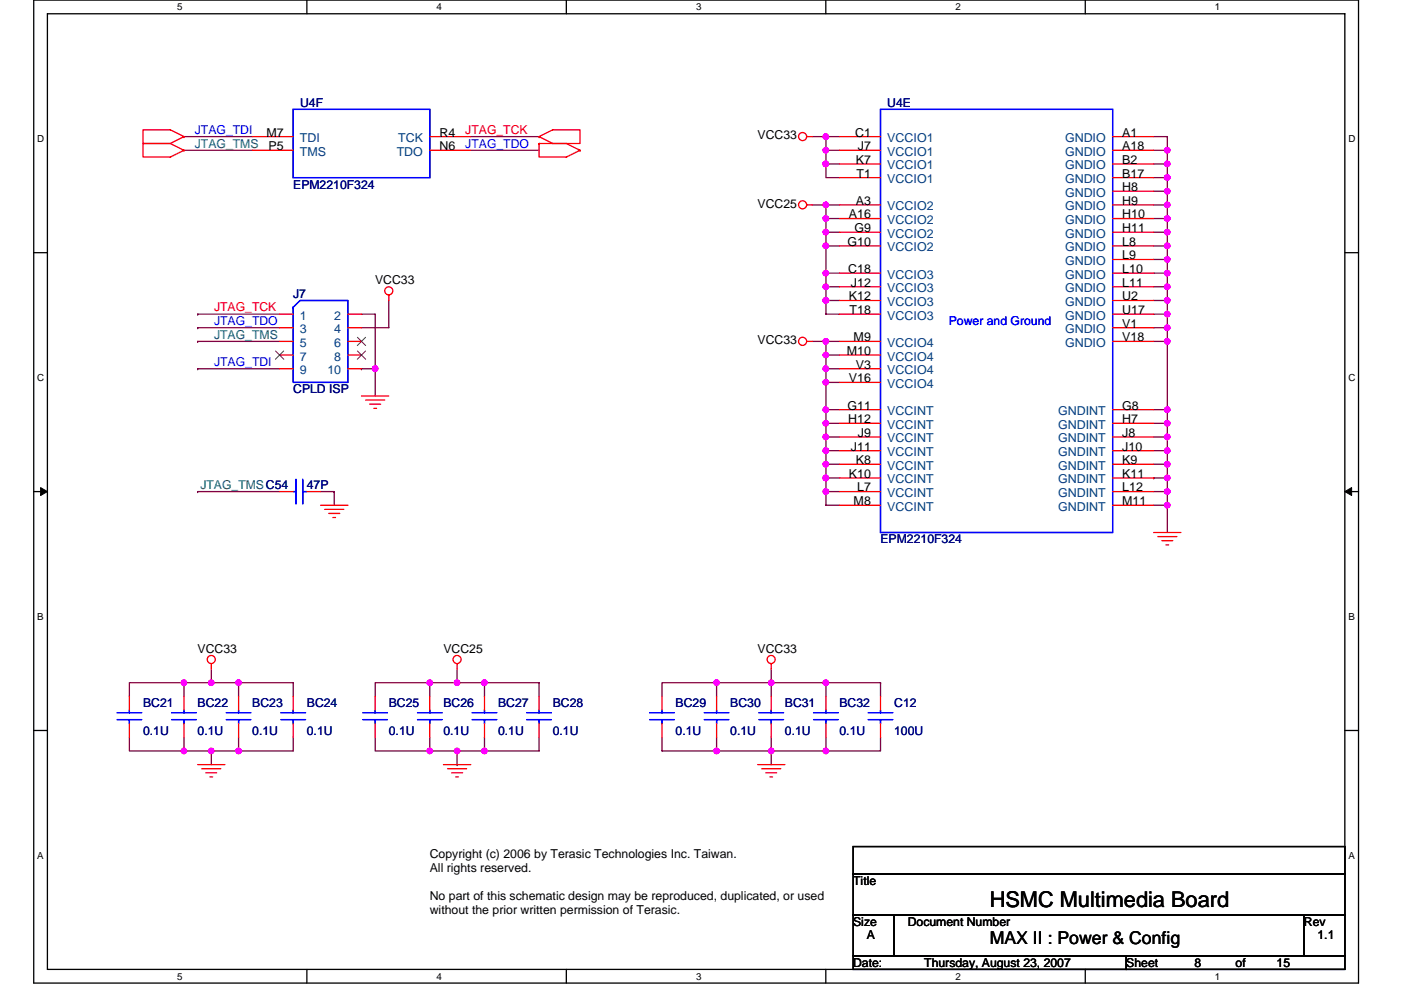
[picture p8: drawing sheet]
<svg xmlns="http://www.w3.org/2000/svg" width="297mm" height="210mm" viewBox="0 0 297 210" stroke-linecap="round" stroke-linejoin="round" font-family="sans-serif">
<path d="M7.2 0h280.8v208.5h-280.8zM10.1 2.9h275v202.7h-275z" fill="none" stroke="#000" stroke-width=".28"/>
<g fill="#fff">
<path d="M37.5 .3h1.2v2.3h-1.2z"/>
<path d="M37.5 205.9h1.2v2.3h-1.2z"/>
</g>
<path d="M65.1 0v2.9M65.1 205.6v2.9" fill="none" stroke="#000" stroke-width=".28"/>
<g fill="#fff">
<path d="M92.6 .3h1.1v2.3h-1.1z"/>
<path d="M92.6 205.9h1.1v2.3h-1.1z"/>
</g>
<path d="M120.1 0v2.9M120.1 205.6v2.9" fill="none" stroke="#000" stroke-width=".28"/>
<g fill="#fff">
<path d="M147.6 .3h1.1v2.3h-1.1z"/>
<path d="M147.6 205.9h1.1v2.3h-1.1z"/>
</g>
<path d="M175.1 0v2.9M175.1 205.6v2.9" fill="none" stroke="#000" stroke-width=".28"/>
<g fill="#fff">
<path d="M202.6 .3h1.1v2.3h-1.1z"/>
<path d="M202.6 205.9h1.1v2.3h-1.1z"/>
</g>
<path d="M230.1 0v2.9M230.1 205.6v2.9" fill="none" stroke="#000" stroke-width=".28"/>
<g fill="#fff">
<path d="M257.6 .3h1.2v2.3h-1.2z"/>
<path d="M257.6 205.9h1.2v2.3h-1.2z"/>
<path d="M7.9 28.3h1.5v2.3h-1.5z"/>
<path d="M285.9 28.3h1.5v2.3h-1.5z"/>
<path d="M7.9 78.9h1.5v2.3h-1.5z"/>
<path d="M285.9 78.9h1.5v2.3h-1.5z"/>
</g>
<path d="M7.2 53.6h2.9M285.1 53.6h2.9" fill="none" stroke="#000" stroke-width=".28"/>
<g fill="#fff">
<path d="M7.9 129.6h1.4v2.3h-1.4z"/>
<path d="M285.9 129.6h1.3v2.3h-1.3z"/>
</g>
<path d="M7.2 104.3h2.9M285.1 104.3h2.9" fill="none" stroke="#000" stroke-width=".28"/>
<path d="M8.6 103.4l1.5 .9-1.5 .8zM285.1 104.3l1.5-.9v1.7z" fill="#000" stroke="#000" stroke-width=".21"/>
<g fill="#fff">
<path d="M7.9 180.3h1.4v2.3h-1.4z"/>
<path d="M285.9 180.3h1.4v2.3h-1.4z"/>
</g>
<path d="M7.2 154.9h2.9M285.1 154.9h2.9M180.9 179.6h104.2v5.7h-104.2zM180.9 185.3h104.2v8.7h-104.2zM180.9 194h8.7v8.7h-8.7zM189.6 194h86.9v8.7h-86.9zM276.5 194h8.6v8.7h-8.6zM180.9 202.7h57.9v2.9h-57.9zM238.8 202.7h46.3v2.9h-46.3z" fill="none" stroke="#000" stroke-width=".28"/>
<g fill="none" stroke="#800040" stroke-width=".28">
<path d="M39 29h14.5M39 31.9h14.5M99.8 31.9h14.5M99.8 29h14.5M172.2 29h2.9M175.1 29h.1M175.1 29v5.8M175.1 29h2.9M175.1 31.9h2.9M175.1 31.9h.1M175.1 34.8h2.9M175.1 34.8v2.9h2.9"/>
<path d="M175.1 34.8h.1M244.6 29h2.9v2.9M244.6 31.9h2.9M244.6 34.8h2.9M244.6 37.7h2.9M247.5 31.9h.1M247.5 34.8h.1M247.5 37.7h.1M247.5 31.9v69.5M172.2 43.5h2.9M175.1 43.5h.1M175.1 49.3v17.3h2.9"/>
<path d="M175.1 46.4v2.9M175.1 57.9h.1M175.1 49.3h.1M175.1 43.5v2.9M175.1 46.4h2.9M175.1 49.3h2.9M175.1 52.2h.1M175.1 52.2h2.9M175.1 43.5h2.9M175.1 57.9h2.9M244.6 40.6h2.9M244.6 43.5h2.9"/>
<path d="M244.6 46.4h2.9M244.6 49.3h2.9M244.6 52.2h2.9M244.6 55h2.9M244.6 57.9h2.9M247.5 40.6h.1M247.5 43.5h.1M247.5 46.4h.1M247.5 49.3h.1M247.5 52.2h.1M247.5 55h.1M247.5 57.9h.1"/>
<path d="M41.9 78.2h.1M41.9 78.2h17.4M41.9 72.4h.1M41.9 69.5h.1M41.9 66.6h.1M41.9 72.4h17.4M41.9 69.5h17.4M41.9 66.6h17.4M76.6 66.6h2.9v11.6M76.6 78.2h.1M76.6 78.2h2.9M79.5 78.2v5.8"/>
<path d="M82.4 63.7v5.8h-5.8M172.2 72.4h2.9M175.1 72.4h.1M175.1 72.4v2.9M175.1 60.8h.1M175.1 63.7h2.9M175.1 63.7h.1M175.1 75.3h.1M175.1 75.3v2.9h2.9M175.1 72.4h2.9M175.1 78.2h.1M175.1 78.2v11.6"/>
<path d="M175.1 60.8h2.9M175.1 75.3h2.9M244.6 60.8h2.9M244.6 63.7h2.9M244.6 66.6h2.9M244.6 69.5h2.9M244.6 72.4h2.9M247.5 60.8h.1M247.5 63.7h.1M247.5 66.6h.1M247.5 69.5h.1M247.5 72.4h.1"/>
<path d="M175.1 95.6v2.9M175.1 81.1h2.9M175.1 86.9h2.9M175.1 86.9h.1M175.1 89.8h2.9M175.1 89.8v2.9M175.1 92.7h2.9M175.1 92.7h.1M175.1 95.6h2.9M175.1 98.5h.1M175.1 92.7v2.9M175.1 98.5v5.8"/>
<path d="M175.1 98.5h2.9M244.6 86.9h2.9M244.6 89.8h2.9M244.6 92.7h2.9M244.6 95.6h2.9M244.6 98.5h2.9M247.5 86.9h.1M247.5 89.8h.1M247.5 92.7h.1M247.5 95.6h.1M247.5 98.5h.1M41.9 104.3h.1"/>
<path d="M41.9 104.3h17.4M68 104.3h2.9M70.9 104.3h.1M70.9 104.3v2.9M175.1 101.4h2.9M175.1 101.4h.1M175.1 104.3h2.9M175.1 104.3v2.9h2.9M244.6 101.4h.1M244.6 104.3h2.9M244.6 107.2h2.9M244.6 101.4h2.9"/>
<path d="M247.5 107.2h.1M247.5 101.4v2.9M247.5 104.3h.1M247.5 104.3v8.6M27.4 156.4v2.9h11.6M39 144.8h-11.6v2.9M39 144.8h.1M39 159.3h5.8M39 159.3h.1M39 156.4v2.9M44.8 144.8h-5.8v2.9M44.8 144.8h.1"/>
<path d="M44.8 159.3h.1M44.8 159.3v2.9M44.8 159.3h5.8M44.8 141.9v2.9h5.8M50.6 147.7v-2.9h11.6v2.9M50.6 159.3h.1M50.6 156.4v2.9M50.6 144.8h.1M62.2 156.4v2.9h-11.6M79.5 156.4v2.9h11.6M91.1 144.8h-11.6v2.9M91.1 144.8h.1"/>
<path d="M91.1 159.3h.1M91.1 156.4v2.9h5.8M96.9 159.3h5.8M96.9 144.8h5.8M96.9 159.3v2.9M96.9 144.8h-5.8v2.9M96.9 144.8h.1M96.9 141.9v2.9M102.7 159.3h.1M102.7 144.8h.1M102.7 147.7v-2.9h11.6v2.9M102.7 156.4v2.9h11.6v-2.9"/>
<path d="M140.4 156.4v2.9h11.5v-2.9M151.9 144.8v2.9M151.9 144.8h11.6M151.9 144.8h-11.5v2.9M151.9 144.8h.1M151.9 159.3h.1M151.9 159.3h11.6M163.5 159.3v2.9M163.5 159.3h11.6M163.5 144.8v2.9M163.5 144.8h.1M163.5 141.9v2.9"/>
<path d="M163.5 144.8h11.6M163.5 159.3h.1M163.5 156.4v2.9M175.1 159.3h.1M175.1 156.4v2.9M186.7 144.8h-11.6v2.9M186.7 144.8h.1M186.7 144.8v2.9M186.7 156.4v2.9h-11.6M96.9 162.2h.1"/>
</g>
<g fill="#f0f" stroke="#f0f" stroke-width=".28">
<circle cx="79.5" cy="78.2" r=".57"/>
<circle cx="39" cy="144.8" r=".57"/>
<circle cx="44.8" cy="144.8" r=".57"/>
<circle cx="50.6" cy="159.3" r=".57"/>
<circle cx="39" cy="159.3" r=".57"/>
<circle cx="44.8" cy="159.3" r=".57"/>
<circle cx="91.1" cy="144.8" r=".57"/>
<circle cx="91.1" cy="159.3" r=".57"/>
<circle cx="151.9" cy="144.8" r=".57"/>
<circle cx="163.5" cy="159.3" r=".57"/>
<circle cx="151.9" cy="159.3" r=".57"/>
<circle cx="175.1" cy="159.3" r=".57"/>
<circle cx="175.1" cy="144.8" r=".57"/>
<circle cx="163.5" cy="144.8" r=".57"/>
<circle cx="96.9" cy="159.3" r=".57"/>
<circle cx="102.7" cy="159.3" r=".57"/>
<circle cx="96.9" cy="144.8" r=".57"/>
<circle cx="102.7" cy="144.8" r=".57"/>
<circle cx="50.6" cy="144.8" r=".57"/>
<circle cx="175.1" cy="34.8" r=".57"/>
<circle cx="175.1" cy="31.9" r=".57"/>
<circle cx="175.1" cy="46.3" r=".57"/>
<circle cx="175.1" cy="43.5" r=".57"/>
<circle cx="175.1" cy="52.1" r=".57"/>
<circle cx="175.1" cy="60.8" r=".57"/>
<circle cx="175.1" cy="63.7" r=".57"/>
<circle cx="175.1" cy="72.4" r=".57"/>
<circle cx="175.1" cy="75.3" r=".57"/>
<circle cx="175.1" cy="78.2" r=".57"/>
<circle cx="175.1" cy="81.1" r=".57"/>
<circle cx="175.1" cy="89.8" r=".57"/>
<circle cx="175.1" cy="95.6" r=".57"/>
<circle cx="175.1" cy="92.7" r=".57"/>
<circle cx="175.1" cy="101.4" r=".57"/>
<circle cx="175.1" cy="98.5" r=".57"/>
<circle cx="175.1" cy="104.3" r=".57"/>
<circle cx="247.5" cy="31.9" r=".57"/>
<circle cx="247.5" cy="34.8" r=".57"/>
<circle cx="247.5" cy="37.7" r=".57"/>
<circle cx="247.5" cy="40.6" r=".57"/>
<circle cx="247.5" cy="43.5" r=".57"/>
<circle cx="247.5" cy="46.3" r=".57"/>
<circle cx="247.5" cy="49.2" r=".57"/>
<circle cx="247.5" cy="52.1" r=".57"/>
<circle cx="247.5" cy="55" r=".57"/>
<circle cx="247.5" cy="57.9" r=".57"/>
<circle cx="247.5" cy="60.8" r=".57"/>
<circle cx="247.5" cy="63.7" r=".57"/>
<circle cx="247.5" cy="66.6" r=".57"/>
<circle cx="247.5" cy="69.5" r=".57"/>
<circle cx="247.5" cy="72.4" r=".57"/>
<circle cx="247.5" cy="86.9" r=".57"/>
<circle cx="247.5" cy="89.8" r=".57"/>
<circle cx="247.5" cy="92.7" r=".57"/>
<circle cx="247.5" cy="95.6" r=".57"/>
<circle cx="247.5" cy="107.1" r=".57"/>
<circle cx="247.5" cy="101.4" r=".57"/>
<circle cx="247.5" cy="98.5" r=".57"/>
<circle cx="247.5" cy="104.3" r=".57"/>
<circle cx="175.1" cy="29" r=".57"/>
<circle cx="175.1" cy="57.9" r=".57"/>
<circle cx="175.1" cy="49.2" r=".57"/>
<circle cx="175.1" cy="86.9" r=".57"/>
</g>
<g fill="none" stroke="#f00" stroke-width=".28">
<path d="M36.1 30.4h-5.8v2.9h5.8l2.9-1.4M36.1 30.4l2.9 1.5M39 29l-2.9-1.5h-5.8v2.9h5.8M39 29h.1M39 31.9h.1M39 29l-2.9 1.4M53.5 29h8.7M53.5 31.9h8.7M91.1 29h8.7M91.1 31.9h8.7M114.3 30.4h5.8l2.9 1.5M114.3 30.4v2.9h5.8l2.9-1.4"/>
<path d="M114.3 30.4h.1M114.3 29l2.9-1.5h5.8v2.9h-5.8zM114.3 29h.1M123 31.9h.1M171 29h1.2M178 29h8.7M178 31.9h8.7M178 34.8h8.7M178 37.7h8.7M235.9 29h8.7M235.9 31.9h8.7M235.9 34.8h8.7"/>
<path d="M235.9 37.7h8.7M171 43.5h1.2M178 43.5h8.7M178 46.4h8.7M178 49.3h8.7M178 52.2h8.7M178 57.9h8.7M235.9 43.5h8.7M235.9 46.4h8.7M235.9 49.3h8.7M235.9 52.2h8.7M235.9 57.9h8.7"/>
<path d="M235.9 40.6h8.7M235.9 55h8.7M59.3 66.6h2.9M59.3 72.4h2.9M59.3 75.3h2.9M59.3 78.2h2.9M59.3 69.5h2.9M73.8 66.6h2.8M73.8 72.4h2.8M73.8 75.3h2.8M73.8 78.2h2.8M73.8 69.5h2.8"/>
<path d="M82.4 62.6v1.1M171 72.4h1.2M178 60.8h8.7M178 63.7h8.7M178 66.6h8.7M178 72.4h8.7M178 75.3h8.7M178 78.2h8.7M235.9 60.8h8.7M235.9 63.7h8.7M235.9 66.6h8.7M235.9 72.4h8.7"/>
<path d="M235.9 69.5h8.7M76.6 84h5.8M77.5 84.9h4.1M78.4 85.7h2.3M79.3 86.6h.5M178 81.1h8.7M178 86.9h8.7M178 89.8h8.7M178 92.7h8.7M178 95.6h8.7M178 98.5h8.7M235.9 86.9h8.7"/>
<path d="M235.9 89.8h8.7M235.9 92.7h8.7M235.9 95.6h8.7M235.9 98.5h8.7M59.3 104.3h2.9M65.1 104.3h2.9M68 107.2h5.8M68.8 108h4.1M69.7 108.9h2.3M70.6 109.8h.5M178 104.3h8.7M178 107.2h8.7"/>
<path d="M178 101.4h8.7M235.9 104.3h8.7M235.9 107.2h8.7M235.9 101.4h8.7M244.6 112.9h5.8M245.5 113.8h4M246.3 114.7h2.3M247.2 115.6h.6M27.4 147.7v2.9M27.4 153.5v2.9M39 147.7v2.9M39 153.5v2.9"/>
<path d="M44.8 140.8v1.1M50.6 147.7v2.9M50.6 153.5v2.9M62.2 147.7v2.9M62.2 153.5v2.9M79.5 147.7v2.9M79.5 153.5v2.9M91.1 147.7v2.9M91.1 153.5v2.9M96.9 140.8v1.1M102.7 147.7v2.9M102.7 153.5v2.9"/>
<path d="M114.3 147.7v2.9M114.3 153.5v2.9M140.4 147.7v2.9M140.4 153.5v2.9M151.9 147.7v2.9M151.9 153.5v2.9M163.5 140.8v1.1M163.5 147.7v2.9M163.5 153.5v2.9M175.1 147.7v2.9M175.1 153.5v2.9M186.7 147.7v2.9"/>
<path d="M186.7 153.5v2.9M41.9 162.2h5.8M42.8 163h4M43.6 163.9h2.3M44.5 164.8h.6M94 162.2h5.8M94.9 163h4.1M95.8 163.9h2.3M96.6 164.8h.6M160.6 162.2h5.8M161.5 163h4M162.4 163.9h2.3"/>
<path d="M163.2 164.8h.6"/>
<circle cx="170.2" cy="29" r=".86"/>
<circle cx="170.2" cy="43.4" r=".86"/>
<circle cx="82.4" cy="61.7" r=".86"/>
<circle cx="170.2" cy="72.4" r=".86"/>
<circle cx="44.8" cy="139.9" r=".86"/>
<circle cx="96.9" cy="139.9" r=".86"/>
<circle cx="163.5" cy="139.9" r=".86"/>
</g>
<g fill="none" stroke="#00f" stroke-width=".28">
<path d="M62.2 23.2h28.9v14.5h-28.9zM186.7 23.2h49.2v89.7h-49.2zM62.2 65.2l1.4-1.5h10.2v17.4h-11.6zM62.2 65.2h.1M62.2 104.3h.6M62.8 101.7v5.2M64.2 101.7v5.2M64.2 104.3h.1M64.2 104.3h.9M24.8 152.6h5.2M24.8 151.2h5.2M27.4 150.6v.6"/>
<path d="M27.4 152.6h.1M27.4 152.6v.9M36.4 152.6h5.2M36.4 151.2h5.2M39 150.6v.6M39 152.6h.1M39 152.6v.9M48 152.6h5.2M48 151.2h5.2M50.6 150.6v.6M50.6 152.6h.1M50.6 152.6v.9"/>
<path d="M59.6 152.6h5.2M59.6 151.2h5.2M62.2 150.6v.6M62.2 152.6h.1M62.2 152.6v.9M76.9 152.6h5.2M76.9 151.2h5.2M79.5 150.6v.6M79.5 152.6h.1M79.5 152.6v.9M88.5 152.6h5.2M88.5 151.2h5.2"/>
<path d="M91.1 150.6v.6M91.1 152.6h.1M91.1 152.6v.9M100.1 152.6h5.2M100.1 151.2h5.2M102.7 150.6v.6M102.7 152.6h.1M102.7 152.6v.9M111.7 152.6h5.2M111.7 151.2h5.2M114.3 150.6v.6M114.3 152.6h.1"/>
<path d="M114.3 152.6v.9M137.7 152.6h5.3M137.7 151.2h5.3M140.4 150.6v.6M140.4 152.6h.1M140.4 152.6v.9M149.3 152.6h5.2M149.3 151.2h5.2M151.9 150.6v.6M151.9 152.6h.1M151.9 152.6v.9M160.9 152.6h5.2"/>
<path d="M160.9 151.2h5.2M163.5 150.6v.6M163.5 152.6h.1M163.5 152.6v.9M172.5 152.6h5.2M172.5 151.2h5.2M175.1 150.6v.6M175.1 152.6h.1M175.1 152.6v.9M184.1 152.6h5.2M184.1 151.2h5.2M186.7 150.6v.6"/>
<path d="M186.7 152.6h.1M186.7 152.6v.9"/>
</g>
<path d="M58.4 74.4l1.8 1.8M60.2 74.4l-1.8 1.8M75.8 71.5l1.7 1.8M75.8 74.4l1.7 1.8M77.5 71.5l-1.7 1.8M77.5 74.4l-1.7 1.8" fill="none" stroke="#804000" stroke-width=".21"/>
<text font-size="4.6" x="209.8" y="192.4">HSMC Multimedia Board</text>
<text font-size="3.7" x="209.8" y="200.3">MAX II : Power &amp; Config</text>
<g font-size="2.6" fill="#000080">
<text x="63.6" y="22.6">U4F</text>
<text x="188.1" y="22.6">U4E</text>
<text x="62.2" y="40">EPM2210F324</text>
<text x="62.2" y="63.2">J7</text>
<text x="62.2" y="83.4">CPLD ISP</text>
<text x="65.1" y="103.7">47P</text>
<text x="186.7" y="115.3">EPM2210F324</text>
<text x="30.3" y="150">BC21</text>
<text x="30.3" y="155.8">0.1U</text>
<text x="41.9" y="150">BC22</text>
<text x="41.9" y="155.8">0.1U</text>
<text x="53.5" y="150">BC23</text>
<text x="53.5" y="155.8">0.1U</text>
<text x="65.1" y="150">BC24</text>
<text x="65.1" y="155.8">0.1U</text>
<text x="82.4" y="150">BC25</text>
<text x="82.4" y="155.8">0.1U</text>
<text x="94" y="150">BC26</text>
<text x="94" y="155.8">0.1U</text>
<text x="105.6" y="150">BC27</text>
<text x="105.6" y="155.8">0.1U</text>
<text x="117.2" y="150">BC28</text>
<text x="117.2" y="155.8">0.1U</text>
<text x="143.3" y="150">BC29</text>
<text x="143.3" y="155.8">0.1U</text>
<text x="154.8" y="150">BC30</text>
<text x="154.8" y="155.8">0.1U</text>
<text x="166.4" y="150">BC31</text>
<text x="166.4" y="155.8">0.1U</text>
<text x="178" y="150">BC32</text>
<text x="178" y="155.8">0.1U</text>
<text x="189.6" y="150">C12</text>
<text x="189.6" y="155.8">100U</text>
</g>
<g font-size="2.6" fill="#00f">
<text x="41.3" y="28.4">JTAG_TDI</text>
<text x="98.7" y="31.3">JTAG_TDO</text>
<text x="45.4" y="68.9">JTAG_TDO</text>
<text x="201.2" y="69">Power and Ground</text>
<text x="45.4" y="77.6">JTAG_TDI</text>
</g>
<g font-size="2.6">
<text x="56.5" y="29">M7</text>
<text x="93.2" y="29">R4</text>
<text x="160.6" y="29.6">VCC33</text>
<text x="181.3" y="29">C1</text>
<text x="237.9" y="29">A1</text>
<text x="56.9" y="31.9">P5</text>
<text x="93.2" y="31.9">N6</text>
<text x="181.4" y="34.8">K7</text>
<text x="181.9" y="31.9">J7</text>
<text x="237.9" y="31.9">A18</text>
<text x="237.9" y="34.8">B2</text>
<text x="181.6" y="37.7">T1</text>
<text x="237.9" y="37.7">B17</text>
<text x="237.9" y="40.5">H8</text>
<text x="160.6" y="44">VCC25</text>
<text x="180" y="46.3">A16</text>
<text x="181.4" y="43.4">A3</text>
<text x="237.9" y="43.4">H9</text>
<text x="237.9" y="46.3">H10</text>
<text x="179.7" y="52.1">G10</text>
<text x="181.1" y="49.2">G9</text>
<text x="237.9" y="49.2">H11</text>
<text x="237.9" y="52.1">L8</text>
<text x="179.8" y="57.9">C18</text>
<text x="237.9" y="55">L9</text>
<text x="237.9" y="57.9">L10</text>
<text x="79.5" y="60.3">VCC33</text>
<text x="180" y="63.7">K12</text>
<text x="180.4" y="60.8">J12</text>
<text x="237.9" y="60.8">L11</text>
<text x="237.9" y="63.7">U2</text>
<text x="180.1" y="66.6">T18</text>
<text x="237.9" y="66.6">U17</text>
<text x="237.9" y="69.5">V1</text>
<text x="160.6" y="73">VCC33</text>
<text x="179.5" y="75.3">M10</text>
<text x="181" y="72.4">M9</text>
<text x="237.9" y="72.4">V18</text>
<text x="180" y="81.1">V16</text>
<text x="181.4" y="78.2">V3</text>
<text x="179.7" y="86.9">G11</text>
<text x="179.8" y="89.8">H12</text>
<text x="237.9" y="86.9">G8</text>
<text x="237.9" y="89.8">H7</text>
<text x="180.4" y="95.6">J11</text>
<text x="181.9" y="92.7">J9</text>
<text x="237.9" y="92.7">J8</text>
<text x="237.9" y="95.6">J10</text>
<text x="180" y="101.3">K10</text>
<text x="181.4" y="98.4">K8</text>
<text x="237.9" y="98.4">K9</text>
<text x="237.9" y="101.3">K11</text>
<text x="181" y="107.1">M8</text>
<text x="181.7" y="104.2">L7</text>
<text x="237.9" y="104.2">L12</text>
<text x="237.9" y="107.1">M11</text>
<text x="41.9" y="138.5">VCC33</text>
<text x="94" y="138.5">VCC25</text>
<text x="160.6" y="138.5">VCC33</text>
<text x="91.1" y="181.9">Copyright (c) 2006 by Terasic Technologies Inc. Taiwan.</text>
<text x="91.1" y="184.9">All rights reserved.</text>
<text x="91.1" y="190.8">No part of this schematic design may be reproduced, duplicated, or used</text>
<text x="180.9" y="187.7">Title</text>
<text x="91.1" y="193.8">without the prior written permission of Terasic.</text>
<text x="180.9" y="196.4">Size</text>
<text x="192.5" y="196.4">Document Number</text>
<text x="276.5" y="196.4">Rev</text>
<text x="183.8" y="199.3">A</text>
<text x="279.3" y="199.3">1.1</text>
<text x="180.9" y="205">Date:</text>
<text x="196" y="205">Thursday, August 23, 2007</text>
<text x="238.8" y="205">Sheet</text>
<text x="253.3" y="205">8</text>
<text x="262" y="205">of</text>
<text x="270.7" y="205">15</text>
</g>
<g font-size="2.6" fill="#f00">
<text x="98.7" y="28.4">JTAG_TCK</text>
<text x="45.4" y="66.1">JTAG_TCK</text>
</g>
<g font-size="2.6" fill="#008040">
<text x="41.3" y="31.3">JTAG_TMS</text>
<text x="45.4" y="71.8">JTAG_TMS</text>
<text x="42.5" y="103.7">JTAG_TMSC54</text>
</g>
<g font-size="2.6" fill="#004080">
<text x="63.6" y="30.1">TDI</text>
<text x="63.6" y="33">TMS</text>
<text x="84.1" y="33">TDO</text>
<text x="84.4" y="30.1">TCK</text>
<text x="188.1" y="30.1">VCCIO1</text>
<text x="188.1" y="33">VCCIO1</text>
<text x="188.1" y="35.9">VCCIO1</text>
<text x="225.8" y="30.1">GNDIO</text>
<text x="225.8" y="33">GNDIO</text>
<text x="225.8" y="35.9">GNDIO</text>
<text x="188.1" y="38.8">VCCIO1</text>
<text x="225.8" y="38.8">GNDIO</text>
<text x="225.8" y="41.7">GNDIO</text>
<text x="188.1" y="44.6">VCCIO2</text>
<text x="188.1" y="47.5">VCCIO2</text>
<text x="225.8" y="44.6">GNDIO</text>
<text x="225.8" y="47.5">GNDIO</text>
<text x="188.1" y="50.4">VCCIO2</text>
<text x="188.1" y="53.3">VCCIO2</text>
<text x="225.8" y="50.4">GNDIO</text>
<text x="225.8" y="53.3">GNDIO</text>
<text x="188.1" y="59.1">VCCIO3</text>
<text x="225.8" y="56.2">GNDIO</text>
<text x="225.8" y="59.1">GNDIO</text>
<text x="188.1" y="62">VCCIO3</text>
<text x="188.1" y="64.9">VCCIO3</text>
<text x="225.8" y="62">GNDIO</text>
<text x="225.8" y="64.9">GNDIO</text>
<text x="63.6" y="67.8">1</text>
<text x="63.6" y="70.7">3</text>
<text x="70.9" y="67.8">2</text>
<text x="70.9" y="70.7">4</text>
<text x="188.1" y="67.8">VCCIO3</text>
<text x="225.8" y="67.8">GNDIO</text>
<text x="225.8" y="70.7">GNDIO</text>
<text x="63.6" y="73.6">5</text>
<text x="63.6" y="76.5">7</text>
<text x="70.9" y="73.6">6</text>
<text x="70.9" y="76.5">8</text>
<text x="188.1" y="73.6">VCCIO4</text>
<text x="188.1" y="76.5">VCCIO4</text>
<text x="225.8" y="73.6">GNDIO</text>
<text x="63.6" y="79.4">9</text>
<text x="69.4" y="79.4">10</text>
<text x="188.1" y="79.4">VCCIO4</text>
<text x="188.1" y="82.3">VCCIO4</text>
<text x="188.1" y="88.1">VCCINT</text>
<text x="224.3" y="88.1">GNDINT</text>
<text x="188.1" y="91">VCCINT</text>
<text x="188.1" y="93.9">VCCINT</text>
<text x="224.3" y="91">GNDINT</text>
<text x="224.3" y="93.9">GNDINT</text>
<text x="188.1" y="96.8">VCCINT</text>
<text x="188.1" y="99.6">VCCINT</text>
<text x="224.3" y="96.8">GNDINT</text>
<text x="224.3" y="99.6">GNDINT</text>
<text x="188.1" y="105.4">VCCINT</text>
<text x="188.1" y="102.5">VCCINT</text>
<text x="224.3" y="102.5">GNDINT</text>
<text x="224.3" y="105.4">GNDINT</text>
<text x="188.1" y="108.3">VCCINT</text>
<text x="224.3" y="108.3">GNDINT</text>
</g>
<g font-size="2.1">
<text x="37.5" y="2.2">5</text>
<text x="92.6" y="2.2">4</text>
<text x="147.6" y="2.2">3</text>
<text x="202.6" y="2.2">2</text>
<text x="257.6" y="2.2">1</text>
<text x="7.9" y="30.1">D</text>
<text x="285.9" y="30.1">D</text>
<text x="7.9" y="80.8">C</text>
<text x="285.9" y="80.8">C</text>
<text x="7.9" y="131.4">B</text>
<text x="285.9" y="131.4">B</text>
<text x="7.9" y="182.1">A</text>
<text x="285.9" y="182.1">A</text>
<text x="37.5" y="207.8">5</text>
<text x="92.6" y="207.8">4</text>
<text x="147.6" y="207.8">3</text>
<text x="202.6" y="207.8">2</text>
<text x="257.6" y="207.8">1</text>
</g>
</svg>
